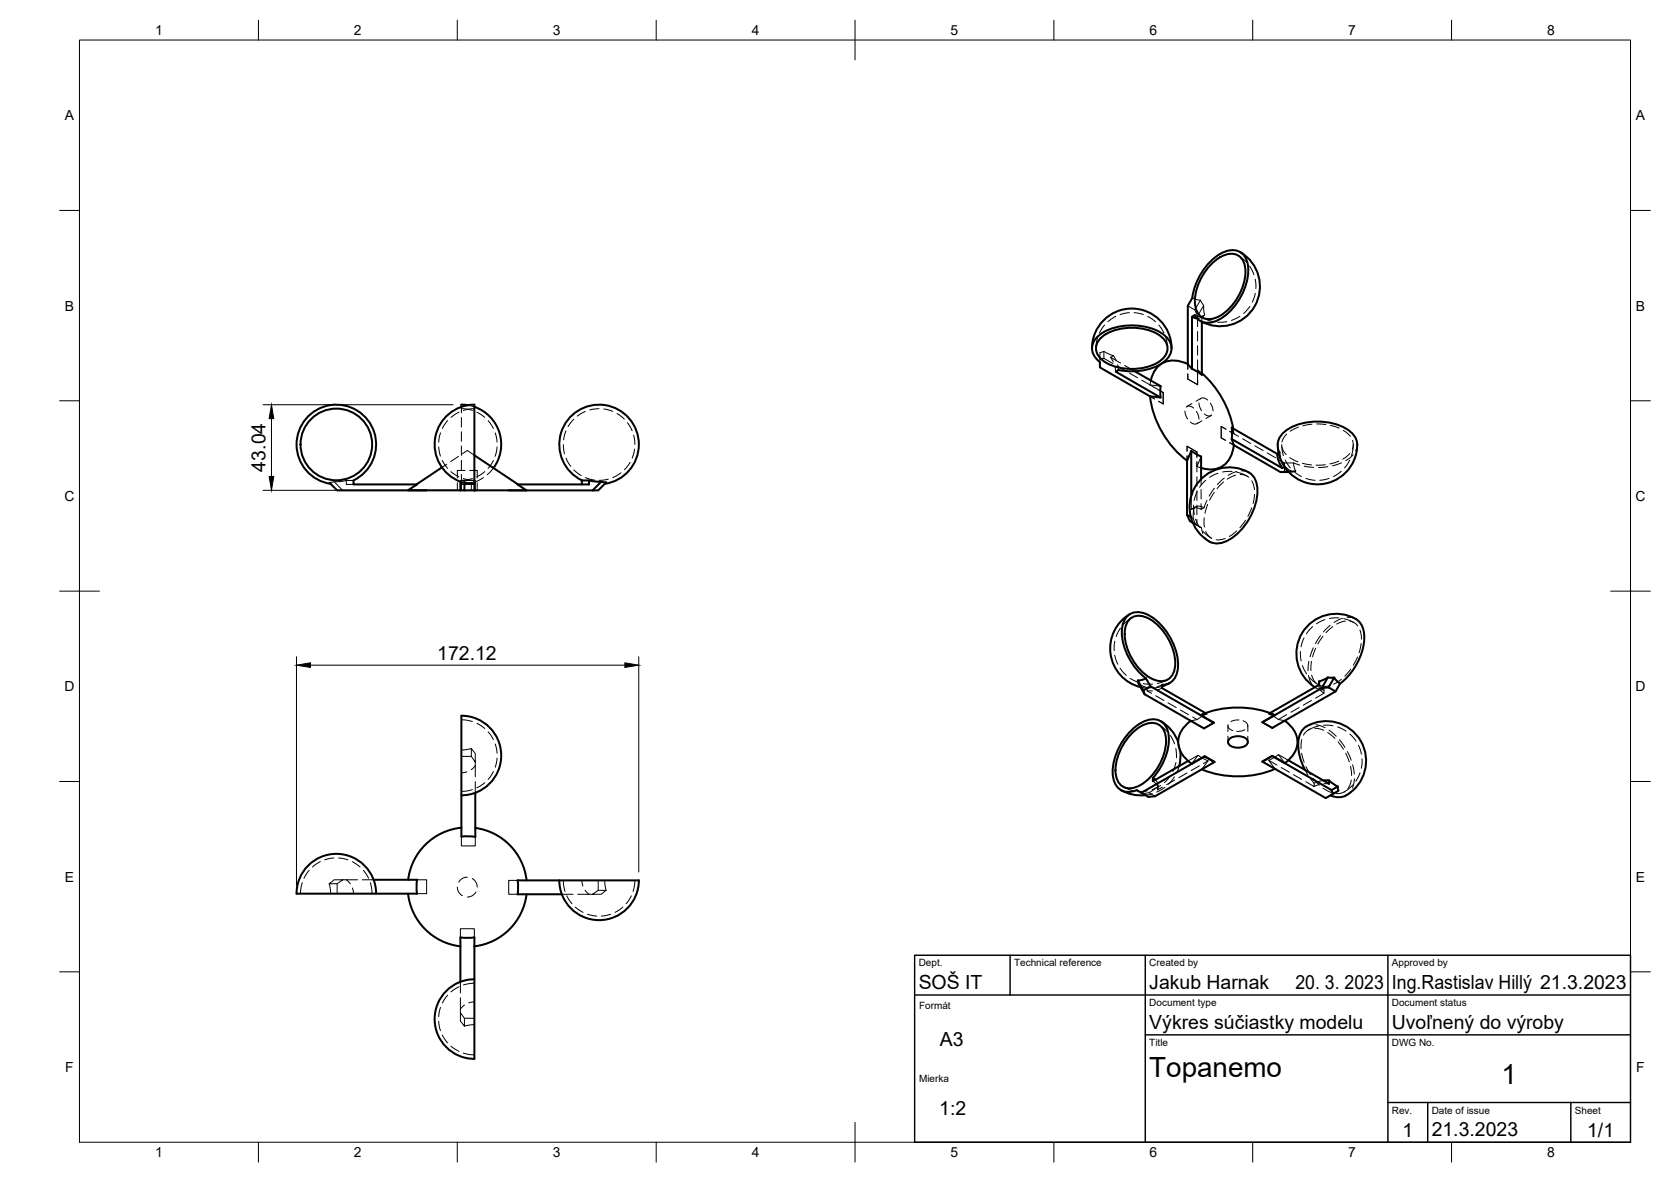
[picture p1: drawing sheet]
<svg xmlns="http://www.w3.org/2000/svg" width="420mm" height="297mm" viewBox="0 0 420 297" stroke-linecap="round" stroke-linejoin="round" font-family="sans-serif">
<!-- layer: Hidden -->
<g fill="none" stroke="#000" stroke-width=".25">
<path d="M280.5 79.5l-1.9 1.3M284 78.6l-2.4 .4M285.2 78.6l2.3 .4M288.6 79.5l1.9 1.3M298.7 76.8l1.7 1.1M299.8 74.9l1 .4 1 .1M301.1 79.4v2.7M301.8 75.4l.9 1.4-1.6 2.6-.7-1.5zM302.2 79.6l-.5 .3-.7 .1M302.2 79.6v1.3M302.3 79.8l2.6 1M302.6 79.4l-.7 .4"/>
<path d="M302.7 76.8l.2 2.3-.7 .5M302.9 79.1l-.9 .5-1.6-.4M311.3 64.2l2.2 1.8M311.8 79.5l-2.2 1M314.2 66.9l1.1 2.1M314.3 77l-1.6 1.8M315.6 70.2l.2 2.3M315.6 73.7l-.7 2.3M276 84.8l-.5 2.8M277.6 90.1v-1.8l-1 .4v2.3M277.6 88.3l2.4 1.1-.7 .4M277.6 90.1l-1 .2"/>
<path d="M277.6 90.1l2.2 1.3M277.7 81.7l-1.3 2M279.3 89.8l.6 1.2M279.3 89.8l2.5 1.5M280 89.4l.6 1.2M280.3 92.1l.2 1.3M280.9 92l2.1 1.2M281 91.7l.2 1.3M282.8 91.8l2.5 1.5M284 93.8l2 1.1M287.1 95.5l2 1.2M289.2 99.6l1.1 .7"/>
<path d="M289.2 96.7l2.6 .3M289.2 96.7l1.1 .7M289.3 95.6l-.1 1.1M290.2 97.3l2.3 1.3M291.3 98l1.2 .6M291.4 81.7l1.3 2M292.5 98.6v2.9M293.1 84.8l.5 2.8M298.7 94v1.3zM298.7 91.5v1.3M298.7 95.3l2.4 1.4M301.1 94v2.7"/>
<path d="M301.1 83.3v2.4M301.1 86.9v2.3M301.1 90.4v2.4M301.1 93l1.1 .8M301.1 93l1.1 1.2M301.1 93v1.2M301.1 95.4v1.3M308.5 80.8l-2.4 .1M110.3 112.3l.4 2.3M110.8 108.8l-.5 2.3M111.2 115.7l1.3 2M112.3 116.7l-1.2 .8"/>
<path d="M112.5 105.7l-1.3 2M113.4 118.5l2 1.3M115.3 114.7l-2 1.3M115.4 103.6l-2 1.3M116 119.2v4M116 102.2v1.5M116 104.9v2.4M116 108.5v2.4M116 112.1v2.4M116 115.7v2.3M116 102.7l2.8 .5M116.3 114l1.2-.8 1.8 1.2"/>
<path d="M116.9 118.2h-1.9v1.9M117.6 101.8l1.7 .4M118.1 118.2h1.9v1.9M119.3 102.7l-2.8 .5M119.9 103.6l2 1.3M121.9 118.5l-2 1.3M122.7 105.7l1.4 2M124.1 115.7l-1.4 2M124.1 117.6l-1.6 1.7M124.5 108.8l.5 2.3M125 112.3l-.5 2.3M141.6 111.7l.3 2.4"/>
<path d="M142.3 108.3l-.6 2.2M142.3 115.2l1.2 2M144.3 105.4l-1.5 1.8M144.3 118.1l1.9 1.4M147.2 103.4l-2.1 1.2M150.6 102.7l-2.3 .3M151.8 102.8l2.3 .6M155.1 103.9l1.9 1.4M156.1 118.8l-2 1.2M157.8 106.2l1.1 2.1M158.4 116.2l-1.4 1.9M159.3 109.4l.3 2.3"/>
<path d="M159.6 112.9l-.6 2.2M291.3 100.8l1.2 .7zM297.9 103.3l.2 1 .5 1M298.2 102.3a1.34 1.34 0 0 1 1.9 .3M298.5 114.6v1.2M298.5 112.1l2.4 1.5M298.5 112.1v1.3M299.3 106.1a1.33 1.33 0 0 0 1.9 .2M299.7 101.4l-1.3 .7M300.8 103.4l.4 .7 .3 1.2M300.9 113.6v1.4M300.9 113.6v1.2"/>
<path d="M300.9 116v2.6M300.9 119.8v2.4M301.5 101.3l.1 .9 .5 1M301.8 100.3a1.34 1.34 0 0 1 1.9 .2M302 100.1l-1.3 .7M302 114.8l-1.1 2.4 1.1 .4M302.2 105.8l-1.3 .7M302.8 104a1.33 1.33 0 0 0 1.9 .3M304.4 101.3l.4 .8 .2 1.2M304.5 104.4l-1.3 .8M306.3 118.9l-2.2 1.1M307.1 107.2l1.2 .7"/>
<path d="M307.1 110l1 .6zM307.1 107.2l1 .6M307.1 107.2v2.8M309.2 108.4l1 .6M309.2 111.2l1 .7M309.4 108.5l2 1.2M309.7 107.5l.5 1.5M309.8 118.5l-2.4 .1M310.1 107.7l.1 1.3M310.7 119.4l-2.1 1M311 118.7l2.6 1M311 118.5l-2.2 1"/>
<path d="M311.8 119.2l1 .1 1.2 .7M312.1 118.3l1 .1 1 .4M312.4 110.3l2.1 1.1M315.5 112l2.1 1.2M318.6 113.8l2.1 1.2M321.3 111.7l.1 1 .4 1M321.7 115.6l1.3 .7h2.3M321.8 113.7l.2 1.3M321.8 113.7l-.3 .1M322 118.6l1-.2h2.8l-.8 .2h-1M322.3 111.7l.4 2.8M322.3 112.2l.4 1.2 .7 .8"/>
<path d="M322.4 116.1l.7 1.1M323 117.3l.1-.1 1.9 1.4M323 116.3v2.1M323.2 115.6l1.2 2M323.5 109.1l-.7 .8-.5 1.2M324.3 115l2.1 1.1M325.3 116.3l1.5 .6M325.3 116.3l.1 1.1 .4 1M325.3 118.4l1.9 1.4M326.5 107.3l-2.1 1.1M327.5 116.4l2.3 .4M328 117.2l2.3 .3"/>
<path d="M329.9 106.6l-2.3 .4M331 106.5l2.4 .2M333.2 116.8l-2.3 .1M333.9 117.3l-2.4 .2M334.5 106.9l2.2 .7M336.6 115.9l-2.2 .7M337.2 118.5l-1.9 1.3M337.3 116.3l-2.3 .8M337.8 108.1l1.7 1.6M339.4 115.6l-1.3 2M339.4 113.9l-1.8 1.5M340.1 110.7l.2 1.1-.3 1.1"/>
<path d="M340.2 114.3l-1.8 1.5M340.3 111.7l-.5 2.8M341.3 111.7l-.4 1.6M83.1 121.6l-.3-.4 1.2-.1 2.2 2.1M84 121.1l3.1-.4v1h1.8M87.1 120.7h1.8M104.8 121.7l-2.2 1.5M115 121.3v1.9M115.8 121.7h3.7v1.5M115.8 121.1v-.4h3.7v1M115.8 123.2h3.5M116.5 120.3l2.8 .4"/>
<path d="M118.5 121.2l-2.5 .4M118.8 120.3l-2.8 .4M120 121.3v1.9M121.6 120l-1.3 .8-1.8 .4v2M130.1 121.7l2.3 1.5M132.4 123.2h.1M147.2 120l2.3 .6M153 120.4l-2.4 .3M299.2 131l1.7 1M299.4 129.9l.6 .4 .6 1.5-.7-.4M299.5 128l.7-.4-.2 2.7M299.5 124.5v3.5"/>
<path d="M300.1 126.9l.2 2.4M300.6 127.4l-.8 .4M300.6 131.8l1.5 .8M300.6 130.4l1.1 2.2M300.9 130.5v1.5l1.2 .6M300.9 123.4v2.4M300.9 126.9v2.4M301 123.5l-.7 2.2M302 126.6v1.4l.7-.4M302 128l-.8-.3-.8-.1-.9 .4M302 120.4v1.4M302 123v2.4"/>
<path d="M302.1 132.6l.4 1.5M302.4 133.5l2.2 1.8M302.7 127.6l-1.6-.4-.9 .4M302.8 130.1l.1 2.3M303 135.1l1.1 1M303.2 133.6l.7 1 .8 .7M303.2 120.7l-1.6 1.8M303.5 125.7l-.8 1.9M303.7 126.8l-.7 2.2M305.3 123.7l-1.2 2M305.4 122.7l-1.4 2M307.7 121.1l-1.7 1.7"/>
<path d="M307.8 120.1l-1.7 1.7M308.1 135.3l-1.4 .4-.9-.1M311 133.4l-1.9 1.4M313.2 130.7l-1.4 1.9M314.7 127.6l-.9 2.1M314.7 120.8l.5 1.2 .2 1M315.4 124.2l-.3 2.3M328.3 120.2l2.4 .5M334.2 120.2l-2.3 .5M281.7 157.9l-1.1 2.1M284.6 155.2l-2.1 1.7M330.1 157.5l-1.6 1.8"/>
<path d="M332 159.7l-1.2 2M332.6 159.9l-1.2 1.9M333.1 155.7l-2.1 1.1M334.5 157.1l-1.7 1.7M335.1 157.5l-1.7 1.5M336.7 155.3l-2.4 .1M337.5 155.4l-2.1 1M337.8 155.5l2.7 1M338.3 156.1l-1 .2-1.2 .5M338.7 155.2h1.3l1 .4M339.4 156.1l1.1 .4 .9 .8M341.9 158.3l.4 2.3"/>
<path d="M280.3 164.7l.8 2.2M280.3 161.1l-.1 2.4M281.6 167.9l1.6 1.8M284.2 170.5l2.1 1M286.3 171.8l2.1 1v.8M286.8 172.7l2.1 .3M287.4 171.8l2.4 .1M288.4 173.6h1.4M288.4 172.8h1.4M288.4 173.6l1.2 .7M290.6 174.8l2.1 1.2M292.2 172.9l-1.2 .5"/>
<path d="M292.2 172.1l-1.2 .5M292.2 172.5l-2.1 .4M293.6 170.8l-2.6 1M293.7 176.6l2.1 1.2M296.8 178.4l2.1 1.2M303.1 179.2l.4 .2M303.5 179.4l-1.6 .3M303.5 179.4l-1.3 .7a5.6 5.6 0 0 1-2.8 1.1M319.3 179.2l-.3 .2M320.6 179.7l-1.6-.3 2.4 1.4 1.6 .3M323.6 179.6l-2.2 1.2M326.7 177.8l-2.1 1.2"/>
<path d="M327 163.7l.2 2.4M327.5 167.2l1 2.2M327.9 160.3l-.8 2.2M329 169.7l.4 1.5 .5 .7M329.1 166.2l-.2 2.4M329.3 170.3l2.2 1.8M329.8 166.2l-.2 2.3M329.8 176l-2.1 1.2M329.8 169.7l.4 1 .7 1M330.2 162.8l-.8 2.2M330.6 172.7l.4 .2M330.7 172.8l1.1 .5 1.1 .1"/>
<path d="M330.8 162.9l-.8 2.2M331.6 171.6l.4 1 .9 .8M331.6 172.1v.4M331.7 172.1l.1 1 1.1 1.1M331.9 172.3l1.2 .2 1.1-.2M332.9 173.4v.8l-2.1 1.2M337.3 170.7l-2 1.2M339.6 168.2l-1.5 1.7M341.3 165.1l-1 2.1M342.2 161.7l-.5 2.3M116 180.9l2.8 .4M116 190.1h2.5"/>
<path d="M117.4 194l-1.4 .2M118.5 188.1l-2.5 .4M118.8 198.4l-2.8 .5M119.5 191.5l-1-1.4v-2l1 1.2v3.1M119.5 192.4l-1 1M119.5 192.4v2.8M119.5 196.4v2.8M119.9 181.8l2 1.3M121.9 196.7l-2 1.3M122.7 183.9l1.4 2M124.1 193.9l-1.4 2M124.5 187l.5 2.3"/>
<path d="M125 190.5l-.5 2.3M282.3 197.7l2.7 1M285.8 198.6l1.5 .8M288.5 198.7l-2.4 .2M289.7 199.5l-1.7 .3M289.9 196.3l1 .9 .2 .6v.7M290.5 196l.6 .8v.9M291.1 198.5v-.8l-2.2 1.5M291.1 197.3v.8M291.3 182.1l2.2 1.8M291.8 197.4l-2.1 1M292.3 197.8l-1.2 .7"/>
<path d="M292.9 197.9l-2 1.2M294.2 184.8l1.1 2.1M294.3 194.9l-1.5 1.8M295.3 195.2l-1.5 1.9M295.4 196l-2.1 1.2M295.6 188.1l.2 2.3M295.7 191.6l-.8 2.3M296.2 186.5l.6 2.2M296.5 192.5l-.6 1.7M298.5 194.3l-2.1 1.1M299.4 181.2h.1M299.4 181.2l1.1 .6"/>
<path d="M299.6 191.9l1.6-2.1 2.6 1.4-1.6 2.1M299.9 180.2l1.1 .6M301.2 189.8l-2.5 1.4M301.6 192.5l-2.1 1.2M301.6 182.4l1.1 .6M302.2 193.3h.1M302.7 183v.1M303.3 192.7l-1.1 .6M303.8 191.2l-1.2 .7M305.2 181.6l-2.5 1.4M305.4 191.5l-1.1 .6M308.8 182.4v1.4"/>
<path d="M308.8 185v1.5M308.8 182.1a1.27 1.27 0 0 0 1.2 1.5M311.5 180.9l-1.1 .1-.9 .3M312.5 181.1a1.35 1.35 0 0 1 1.2 1.5M313 183.4l-1.1 .4h-.9M313.8 182.4v1.4M313.8 185v1.5M317.4 191.4l1.1 .6M317.4 181.5l2.5 1.4M319 191.1l2.1 1.2M319.5 192.6l1.1 .6M319.9 182.9h.1"/>
<path d="M320.6 193.2h.1M321 182.3l-1.1 .6M321.5 189.6l2.4 1.5M322.1 192.9l2.1 1.2M323 181.1h.1M323 181.1l-1 .6M323.1 191.8l-1.6-2.2-2.5 1.5 1.6 2.1M325.2 194.7l2.1 1.2M327.3 189.3l.6 2.2M327.3 185.9l-.1 2.3M328.1 193.5l.8 1.2M328.3 196.5l2.1 1.2v-.9"/>
<path d="M328.4 192.6l1.1 2.1M329.4 183.2l-1.1 .7-.6 .8M329.5 195.7l.9 1.1M329.7 182.1l-1.2 .5M330.2 195.6l1.5 1.7M330.6 183l1.2 .2 1 .3M330.9 182.1l2.3 .8M331.6 182.4l-2.6 1M331.7 197.2l-1.3 .5M332.7 198l2 1.1M332.8 196.2l-2.4 .6M332.8 182.3l2.4 .1"/>
<path d="M332.8 197h1.4M333.8 184.1l1.8 1.5M334.2 183.5l1.8 1.5M334.5 199.9h.1M334.5 199.9l-1.2 .7M336.3 182.7l2.2 1M336.4 186.4l1.4 1.9M336.5 198.7l-2 1.2M336.8 185.9l1.4 1.9M338.1 199l-1 .4h-1.3M338.4 189.3l.9 2.2M338.8 188.9l.9 2.1"/>
<path d="M339.4 184.5l1.6 1.7M339.4 199l-.9 .9M339.6 192.6l.3 2.3M339.8 196l-.4 1.4-.5 .8M340.1 192.2l.4 2.3M340.1 197.3l-2.1 1.7M340.6 195.7l-.5 2.3M341.6 187.3l.7 2.2M342 194.2l-1.1 2.1M342.5 190.7l-.2 2.4M77.7 218.7l-1.3 2M80.5 216.5l-1.9 1.4"/>
<path d="M84 215.6l-2.4 .5M85.2 215.6l2.3 .5M88.6 216.5l2 1.4M91.4 218.7l1.3 2M116 210.3v2.3h3.5v-2.3M290.4 200.1l-1.5-.9-1.6 .2 1.5 .9M76 221.8l-.5 2.8M82.8 222.1l.3 2.5M84.8 222.1v2.5M86.2 221.1l-1.4 1h-2l1.2-1h3.1M87.1 221.1l1 1M87.1 221.1h2.8"/>
<path d="M88.6 223.2l.3 1.4M91.1 221.1h2.8M93.1 221.8l.5 2.8M104.9 221.1h2.4v3.5h-2.5M115 222.9l.2 1.1 1 1.1M115.8 235.6v-2.2h3.5v2.2M117.5 220.4l-1.4 .4-.8 .9M118.7 220.8l.9 .8 .4 1.3M119.7 224.2l-1 .9-1.2 .3M130.1 221.2h-2.2v3.5h2.2M141.3 224.7h2.8M141.6 221.2l.5 2.8"/>
<path d="M142.5 225.1l1.3 2M144.6 228l2 1.3M145.3 224.7h2.8M146.3 221.2l.3 1.5M147.1 223.7l1 1M147.7 229.8l2.3 .4M148.1 224.7h3.1l1.2-1h-2l-1.4 1M150.4 221.2v2.5M152 221.2l.4 2.5M153.5 229.8l-2.3 .4M156.6 228l-2 1.3M158.7 225.1l-1.3 2"/>
<path d="M159.6 221.2l-.4 2.8M110.3 256.7l.4 2.3M110.8 253.2l-.5 2.3M112.5 250.1l-1.3 2M115.4 248l-2 1.3M115.8 253.6v3l1 1.3v-2l-1-1.4M115.8 246.7v2.8M115.8 250.7v2.9M116.8 255.9h2.5M116.8 252.6l-1 1M119.3 251.8l-1.4 .2M119.3 257.5l-2.5 .4"/>
<path d="M119.3 247.1l-2.8 .4M111.2 260.1l1.3 2M113.4 262.9l2 1.3M116.5 264.7l2.8 .4"/>
</g>
<!-- layer: Visible -->
<g fill="none" stroke="#000" stroke-width=".51">
<path d="M299.7 79.6l1.3 .4M304.3 66.6a7.6 7.6 0 0 1 6-2.8 3.9 3.9 0 0 1 2.9 4.5 13.8 13.8 0 0 1-7.3 11.5 3.6 3.6 0 0 1-5.4-3.1 13.5 13.5 0 0 1 3.8-10.1zM311.8 63.3a10 10 0 0 1 3.7 13.7 10 10 0 0 1-13.7 3.7M274.6 87.5a10 10 0 0 1 10-10 10 10 0 0 1 10 10M276.6 85.1a12.6 12.6 0 0 1 11.4-2.4 7.6 7.6 0 0 1 5.4 3.8 3.9 3.9 0 0 1-2.5 4.7 13.8 13.8 0 0 1-13.6-.6 3.5 3.5 0 0 1-.7-5.5zM285.3 93.3l6.5 3.7M289.2 99.6l2.6 .3M289.2 99.6l-12.6-7.3v-1.3a4 4 0 0 1-.1-6.9 15.1 15.1 0 0 1 15.9-.2 4 4 0 0 1 .4 6.9 14.6 14.6 0 0 1-11.6 2.2l-.7 .4 11.3 6.5M289.2 99.6a24.1 24.1 0 0 0 9.3 16.2l1-2.5M291.8 97v2.9M298.7 91.5l1 1.2M298.7 91.5v-14.7l1.1-1.9a15.4 15.4 0 0 1 8-11.6 4 4 0 0 1 6 3.4 15 15 0 0 1-7.7 13.8 4 4 0 0 1-5.7-1.3l-.7 .4v13.1"/>
<path d="M298.7 91.5a6.2 6.2 0 0 0-8.1 1.2l-.9 1.8-.3 1.1M299.7 92.7l2.5 1.5M302.2 93.8a24.6 24.6 0 0 1 7.9 13.9M302.2 80.9v13.3M111.1 117.5l-6.4 4.2M117.6 101.8l-1.6-.1v.5M119.3 101.7v21.5M119.3 114.4l11 7.3M119.3 102.2a10 10 0 0 1 4.8 15.4M119.3 101.7a10 10 0 0 0-9.9 8.2 10 10 0 0 0 6.4 11.2M298.5 115.8v13.6M299.5 113.3v11.2"/>
<path d="M299.6 113.3l2.4 1.4M302 114.8v5.6M309.7 110.3l.5 1.6M309.7 107.5l11.4 6.6 .4-.3M309.7 110.3l12.7 7.3M309.7 107.4v2.9M310.2 111.9l11.8 6.7h2M310.2 111.8a6.2 6.2 0 0 1-5.1 6.1h-2l-1.1-.3M321.1 114l.4 1.8 .9 1.8M322.6 108.8a14.1 14.1 0 0 1 12.6-2.4 7.5 7.5 0 0 1 6 4.5 9.9 9.9 0 0 1-9.9 10.8 9.9 9.9 0 0 1-9.9-10.8l.2-.7zM323 117.3l-.6 .3M83.1 121.6l1.7 1.6h22.5"/>
<path d="M88.9 120.7v1h15.9l-2.2 1.5h13.2M88.9 120.7a10 10 0 0 0 2.8-16 10 10 0 0 0-16 2.5 10 10 0 0 0 7.5 14.4M115.8 121.1v2.1h1v-2M115.8 121.1l3.5 .5M119.5 123.2h-2.7M127.9 123.2h21.1M146.3 121.7v-1h1.8v1h-18l2.3 1.5h-13.1M146.3 120.7a10 10 0 0 1-2.8-16 10 10 0 0 1 16.1 2.5 10 10 0 0 1-7.6 14.4M148.1 120.7l1.5 .3h1.6M151.2 121.1l-2.2 2.1M151.2 121.1l1.2 .1M152.4 121.2l-2 2h-1.4"/>
<path d="M298.5 129.4l.7 1.6 .7 .4M298.5 129.4l.9 .5M301.9 120.5a9.9 9.9 0 0 1 12.8-1.3 7.5 7.5 0 0 1 1 7.5 14.5 14.5 0 0 1-8.4 9.7 4.8 4.8 0 0 1-5.2-1.8 10 10 0 0 1-.2-14.1zM283.8 155.9a3.9 3.9 0 0 1 5.3-.3 13.8 13.8 0 0 1 6.3 12.1 3.6 3.6 0 0 1-5.3 3.1 13.5 13.5 0 0 1-7.2-12.6l.2-.9zM284.2 154.3a10 10 0 0 0-5 10.1 10 10 0 0 0 7.6 8.3M116 179.9v30.4M116 179.9a10 10 0 0 1 10 10 10 10 0 0 1-10 10M286.1 171l1.4 2.5 .3 1-1.5-2.7zM287.8 174.5l14.9 8.6 2.5-1.5M288.1 170.5l1.2 2 15.9 9.1-3.3-1.9a24.1 24.1 0 0 1 18.7 0M288.1 170.5a15.4 15.4 0 0 1-6-12.7 4 4 0 0 1 6-3.5 14.8 14.8 0 0 1 8 14.4 3.8 3.8 0 0 1-3.9 3.4v.8l10.9 6.3M288.1 170.5l-1.1 .4-.9 .1"/>
<path d="M289.3 172.5l-1.8 1M294.1 171.6l-1.9 .9M331.6 171.6v.5M331.7 171.2l-.1 .4M331.7 171.2v.9l-12.4 7.1M332.3 172.9l-14.9 8.6 3.2-1.8M333.9 170.3l-1.6 2.6M333.9 170.3l-2.2 .9M333.9 170.2l1.6 .1M334.1 172.7l1.7 1.1M335.5 170.3l-1.4 2.4-1.8 .2M335.5 170.3l.8 1 .7 .5a15.2 15.2 0 0 0 5.9-13 4.8 4.8 0 0 0-4.2-4.2 10 10 0 0 0-11.9 5.5 10 10 0 0 0 3.8 12.6"/>
<path d="M337 171.8l-1.2 2-15.9 9.1-2.5-1.4M119.5 199.2v11.1M281.8 198.5a10 10 0 0 0 6.2 1.3M284.4 184.5a7.6 7.6 0 0 1 5.9-2.8 3.9 3.9 0 0 1 2.9 4.5 13.8 13.8 0 0 1-7.3 11.5 3.6 3.6 0 0 1-5.4-3.1 13.5 13.5 0 0 1 3.9-10.1zM291.8 181.2a10 10 0 0 1 4.4 5.3M296.8 188.7v1.9l-.3 1.9M298.7 191.2l-8.8 5.1v-.8M299.4 181.1a6 6 0 0 0-2.3 8.3l1.5 1.7 1.1 .8M305.4 191.5l-2.5-1.4-3.3 1.8M305.4 191.5l-2.5-1.4-15.9 9.1-1.2-.6a4 4 0 0 1-6-3.5 15 15 0 0 1 7.8-13.8 4 4 0 0 1 6.2 3.1 14.5 14.5 0 0 1-3.9 11.1l.6 .5M305.4 191.5l-15 8.6-1.6 .2-1.8-1.1M309.1 185.7a3.4 3.4 0 0 1 4.6 .4 1.57 1.57 0 0 1-1.8 1.8 3 3 0 0 1-3.1-1.1v-.7z"/>
<path d="M317.4 191.4l15.9 9.2 1.8-1.1M317.4 191.4l2.5-1.4 14.9 8.6M320.6 193.2a24.2 24.2 0 0 1-18.4 .1M323 181.1a6 6 0 0 1 2.4 8.1l-1.4 1.8-.9 .8-3.2-1.8-2.5 1.4M323.9 191.1l10.3 5.9v-.9M328.1 193.5a11.4 11.4 0 0 1-1.2-9.1 5.9 5.9 0 0 1 5.1-3.1 9.9 9.9 0 0 1 11.1 7.1 9.9 9.9 0 0 1-5.6 11.9h-1.7l-1.3-.4M334.2 196.1h-1.4M334.2 196.1l2.2 1.6M336.3 197.7l-1.5 .9M336.4 197.7l.1 1-1.4 .8-.3-.9M116 210.2l3.5 .1M116 208a15 15 0 0 0-13.4 13.1"/>
<path d="M119.5 208.1a15 15 0 0 1 12.9 13.1M93.9 221.1h11l-.1 3.5h-30.2a10 10 0 0 1 10-10 10 10 0 0 1 10 10M102.6 224.6a15 15 0 0 0 13.2 13.2M119.3 235.6v30.5M119.3 235.6h-3.5v11.1M130.1 221.2h30.5M130.2 221.2v3.5h11.1M132.4 224.7a15 15 0 0 1-13.1 13.1M140.6 221.2a10 10 0 0 0 10 10 10 10 0 0 0 10-10M119.3 246.1a10 10 0 0 0-10 10 10 10 0 0 0 10 10"/>
<circle cx="84.6" cy="111.7" r="9"/>
</g>
<!-- layer: BORDER -->
<g fill="none" stroke="#000" stroke-width=".25">
<path d="M20 10.1h390v276.9h-390zM65 5.1v5M115 5.1v5M165 5.1v5M215 5.1v10M265 5.1v5M315 5.1v5M365 5.1v5M15 52.9h5M410 52.9h5M15 100.7h5M410 100.7h5"/>
<path d="M15 148.6h10M405 148.6h10M15 196.4h5M410 196.4h5M15 244.2h5M410 244.2h5M65 287v5M115 287v5M165 287v5M215 282.1v9.9M265 287v5M315 287v5"/>
<path d="M365 287v5"/>
</g>
<!-- layer: TITLEBLOCK -->
<path d="M230 240.1h180v46.9h-180zM230 250h180M254 240.1v9.9M288 240.1v46.9M349 240.1v46.9M288 260.1h122M349 277.1h61M359 277.1v9.9M395 277.1v9.9" fill="none" stroke="#000" stroke-width=".36"/>
<!-- layer: FD_Dimensions -->
<path d="M66.1 101.7h47.8M68.3 105.2v14.5M66.1 123.2h48.6M74.5 165v57.5M78.1 167.2h79M160.6 165v54.1" fill="none" stroke="#000" stroke-width=".25"/>
<path d="M67.7 119.7h1.1l-.5 3.5zM68.3 101.7l.5 3.5h-1.1zM74.5 167.2l3.6-.6v1.1zM157.1 166.6l3.5 .6-3.5 .5z" fill="#000" stroke="#000" stroke-width=".25"/>
<g font-size="7">
<text x="289" y="270.6">Topanemo</text>
<text x="377.5" y="272.3">1</text>
</g>
<g font-size="4.9">
<text x="66.8" y="118.5" transform="rotate(-90 66.8 118.5)">43.04</text>
<text x="110" y="165.8">172.12</text>
<text x="231" y="248.5">SOŠ IT</text>
<text x="289" y="248.5">Jakub Harnak</text>
<text x="325.7" y="248.5">20. 3. 2023</text>
<text x="350" y="248.5">Ing.Rastislav Hillý 21.3.2023</text>
<text x="236.3" y="262.9">A3</text>
<text x="289" y="258.6">Výkres súčiastky modelu</text>
<text x="350" y="258.6">Uvoľnený do výroby</text>
<text x="236.2" y="280.2">1:2</text>
<text x="352.6" y="285.7">1</text>
<text x="360" y="285.5">21.3.2023</text>
<text x="399.1" y="285.7">1/1</text>
</g>
<g font-size="3.5">
<text x="39" y="8.8">1</text>
<text x="89" y="8.8">2</text>
<text x="139" y="8.8">3</text>
<text x="189" y="8.8">4</text>
<text x="239" y="8.8">5</text>
<text x="289" y="8.8">6</text>
<text x="339" y="8.8">7</text>
<text x="389" y="8.8">8</text>
<text x="16.3" y="30.2">A</text>
<text x="411.3" y="30.2">A</text>
<text x="16.3" y="78">B</text>
<text x="411.3" y="78">B</text>
<text x="16.2" y="125.9">C</text>
<text x="411.2" y="125.9">C</text>
<text x="16.2" y="173.7">D</text>
<text x="411.2" y="173.7">D</text>
<text x="16.3" y="221.6">E</text>
<text x="411.3" y="221.6">E</text>
<text x="16.4" y="269.4">F</text>
<text x="411.4" y="269.4">F</text>
<text x="39" y="290.8">1</text>
<text x="89" y="290.8">2</text>
<text x="139" y="290.8">3</text>
<text x="189" y="290.8">4</text>
<text x="239" y="290.8">5</text>
<text x="289" y="290.8">6</text>
<text x="339" y="290.8">7</text>
<text x="389" y="290.8">8</text>
</g>
<g font-size="2.5">
<text x="231" y="242.9">Dept.</text>
<text x="255" y="242.9">Technical reference</text>
<text x="289" y="242.9">Created by</text>
<text x="350" y="242.9">Approved by</text>
<text x="231.1" y="253.6">Formát</text>
<text x="289" y="252.8">Document type</text>
<text x="350" y="252.8">Document status</text>
<text x="289" y="262.9">Title</text>
<text x="350" y="262.9">DWG No.</text>
<text x="231.1" y="272">Mierka</text>
<text x="350" y="279.9">Rev.</text>
<text x="360" y="279.9">Date of issue</text>
<text x="396" y="279.9">Sheet</text>
</g>
</svg>
